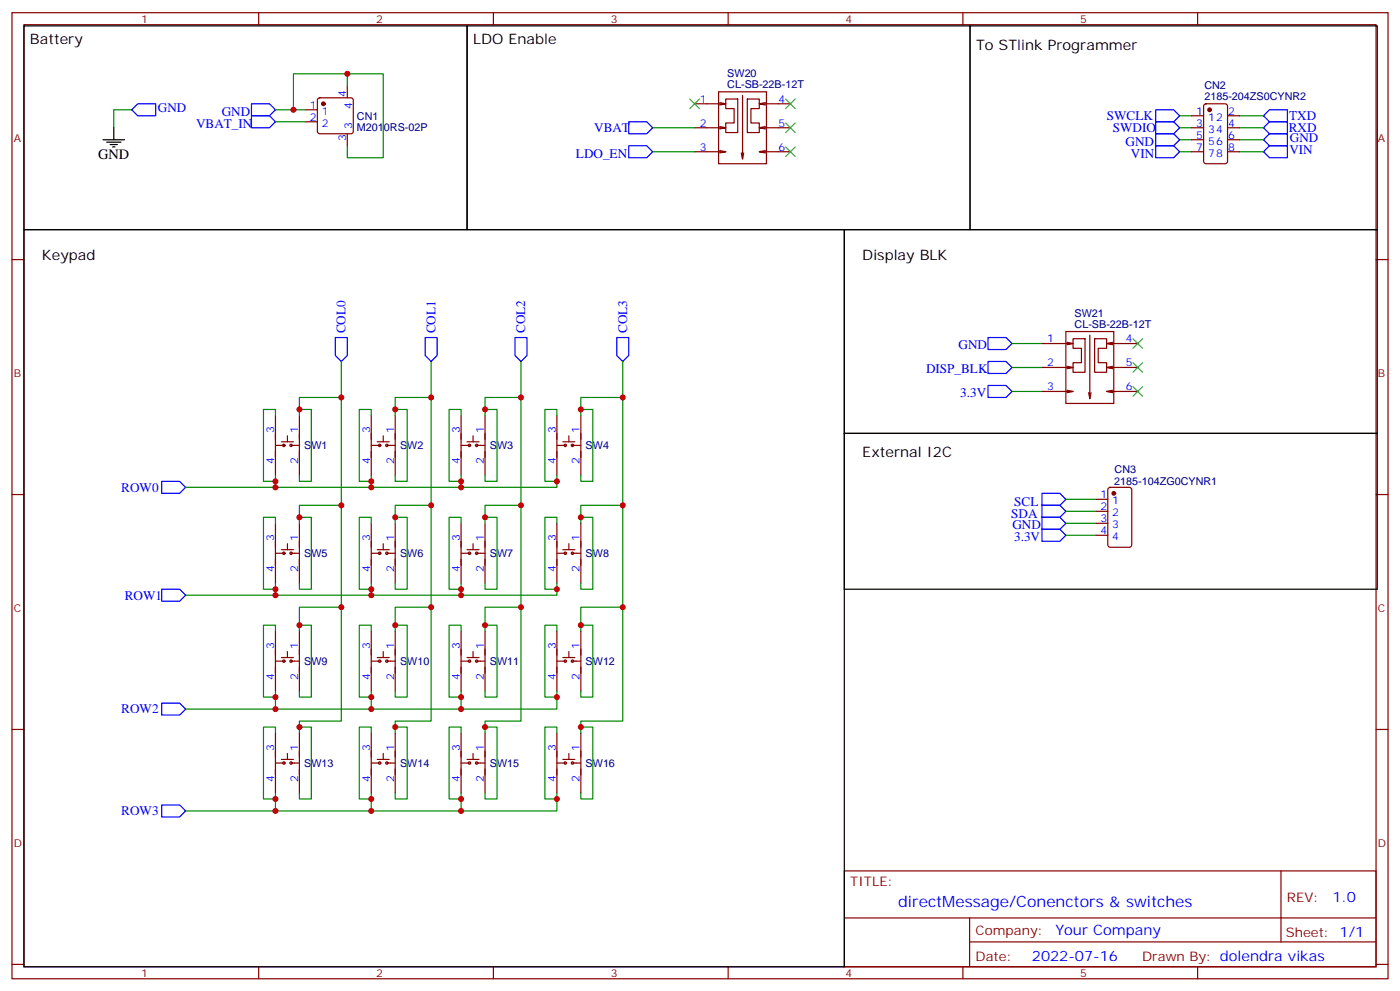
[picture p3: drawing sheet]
<svg xmlns="http://www.w3.org/2000/svg" width="412mm" height="292mm" viewBox="0 0 412 292" stroke-linecap="round" stroke-linejoin="round" font-family="sans-serif">
<g fill="none" stroke="#870000" stroke-width=".35">
<path d="M3.5 3.7h405.4v284.4h-405.4zM7.1 7.3h398.2v277.3h-398.2zM76.2 3.7v3.6M145.3 3.7v3.6M214.5 3.7v3.6M283.6 3.7v3.6M352.8 3.7v3.6M90 32.3h3.5M90 35.8h3.5M93.7 29l.5-.2h9.2l.5 .2 .2 .5v9.2l-.3 .5-.4 .2h-9.2l-.5-.3-.2-.4v-9.2zM102.3 25.3v3.5M102.3 39.4v3.5"/>
<path d="M204.6 30.6h9.2l-1.8 .3M204.6 37.6h9.2l-1.8 .4M211.7 27h14.1v21.2h-14.1zM212 30.2l1.8 .4M212 37.3l1.8 .3M213.8 29.1h3.5v9.9h-3.5v-2.8h2.5v-4.2h-2.5zM218.7 28.1v18.7l-.3-1.8M220.1 29.1h3.6v2.9h-2.5v4.2h2.5v2.8h-3.6zM225.4 30.2l-1.7 .4M225.4 37.3l-1.7 .3M232.8 30.6h-9.1l1.7 .3M232.8 37.6h-9.1l1.7 .4"/>
<path d="M351 37.6h3.5M351 34.1h3.5M354.8 30.8l.4-.2h5.7l.6 .4 .1 16.5-.5 .6-5.9 .1-.6-.5-.1-16.4zM361.6 37.6h3.5M361.6 34.1h3.5M204.6 44.7h9.2l-1.8 .3M212 44.3l1.8 .4M219.1 45l-.4 1.8M225.4 44.3l-1.7 .4M232.8 44.7h-9.1l1.7 .3M351 44.7h3.5M351 41.1h3.5"/>
<path d="M361.6 44.7h3.5M361.6 41.1h3.5M3.5 76.4h3.6M405.3 76.4h3.6M314 97.6h14.1v21.1h-14.1zM316.1 99.7h3.5v9.9h-3.5v-2.8h2.5v-4.3h-2.5zM321 98.6v18.7l-.3-1.7M322.4 99.7h3.6v2.8h-2.5v4.3h2.5v2.8h-3.6zM306.9 101.1h9.2l-1.8 .4M306.9 108.2h9.2l-1.8 .3M306.9 115.2h9.2l-1.8 .4M314.3 100.8l1.8 .3"/>
<path d="M314.3 107.8l1.8 .4M314.3 114.9l1.8 .3M321.4 115.6l-.4 1.7M327.7 100.8l-1.7 .3M327.7 107.8l-1.7 .4M327.7 114.9l-1.7 .3M335.1 101.1h-9.1l1.7 .4M335.1 108.2h-9.1l1.7 .3M335.1 115.2h-9.1l1.7 .4M81.1 122.3v17.6M81.1 131.1h2.5M82.9 130h3.5"/>
<path d="M84.7 128.3v1.7M85.7 131.1h2.5M88.2 122.3v17.6M109.4 131.1h2.4M109.4 122.3v17.6M111.1 130h3.6M112.9 128.3v1.7M113.9 131.1h2.5M116.4 122.3v17.6M135.8 131.1h2.5M135.8 122.3v17.6M137.6 130h3.5"/>
<path d="M139.3 128.3v1.7M140.4 131.1h2.5M142.9 122.3v17.6M164 131.1h2.5M164 122.3v17.6M165.8 130h3.5M167.6 128.3v1.7M168.6 131.1h2.5M171.1 122.3v17.6M3.5 145.6h3.6M81.1 154v17.7M88.2 154v17.7"/>
<path d="M109.4 154v17.7M116.4 154v17.7M135.8 154v17.7M142.9 154v17.7M164 154v17.7M171.1 154v17.7M322.8 147h3.5M322.8 150.5h3.5M322.8 154h3.5M322.8 157.6h3.5M326.6 143.6l.4-.2h5.7l.6 .5 .1 16.5-.5 .6-5.9 .1-.6-.5-.1-16.5zM405.3 145.6h3.6"/>
<path d="M81.1 162.8h2.5M82.9 161.8h3.5M84.7 160v1.8M85.7 162.8h2.5M109.4 162.8h2.4M111.1 161.8h3.6M112.9 160v1.8M113.9 162.8h2.5M135.8 162.8h2.5M137.6 161.8h3.5M139.3 160v1.8M140.4 162.8h2.5"/>
<path d="M164 162.8h2.5M165.8 161.8h3.5M167.6 160v1.8M168.6 162.8h2.5M81.1 185.8v17.6M81.1 194.6h2.5M82.9 193.5h3.5M84.7 191.8v1.7M85.7 194.6h2.5M88.2 185.8v17.6M109.4 185.8v17.6M109.4 194.6h2.4"/>
<path d="M111.1 193.5h3.6M112.9 191.8v1.7M113.9 194.6h2.5M116.4 185.8v17.6M135.8 185.8v17.6M135.8 194.6h2.5M137.6 193.5h3.5M139.3 191.8v1.7M140.4 194.6h2.5M142.9 185.8v17.6M164 185.8v17.6M164 194.6h2.5"/>
<path d="M165.8 193.5h3.5M167.6 191.8v1.7M168.6 194.6h2.5M171.1 185.8v17.6M3.5 214.7h3.6M81.1 215.8v17.6M88.2 215.8v17.6M109.4 215.8v17.6M116.4 215.8v17.6M135.8 215.8v17.6M142.9 215.8v17.6M164 215.8v17.6"/>
<path d="M171.1 215.8v17.6M405.3 214.7h3.6M81.1 224.6h2.5M82.9 223.5h3.5M84.7 221.8v1.7M85.7 224.6h2.5M109.4 224.6h2.4M111.1 223.5h3.6M112.9 221.8v1.7M113.9 224.6h2.5M135.8 224.6h2.5M137.6 223.5h3.5"/>
<path d="M139.3 221.8v1.7M140.4 224.6h2.5M164 224.6h2.5M165.8 223.5h3.5M167.6 221.8v1.7M168.6 224.6h2.5M248.7 256.3h156.6v28.3h-156.6zM377.3 256.4v20.8M248.7 270.2h156.5M285.6 277.2h119.6M285.6 270.2v14.1M3.5 283.8h3.6"/>
<path d="M76.2 284.6v3.5M145.3 284.6v3.5M214.5 284.6v3.5M283.6 284.6v3.5M352.8 284.6v3.5M405.3 283.8h3.6"/>
<circle cx="83.6" cy="131.1" r=".35"/>
<circle cx="85.7" cy="131.1" r=".35"/>
<circle cx="111.8" cy="131.1" r=".35"/>
<circle cx="113.9" cy="131.1" r=".35"/>
<circle cx="138.3" cy="131.1" r=".35"/>
<circle cx="140.4" cy="131.1" r=".35"/>
<circle cx="166.5" cy="131.1" r=".35"/>
<circle cx="168.6" cy="131.1" r=".35"/>
<circle cx="83.6" cy="162.8" r=".35"/>
<circle cx="85.7" cy="162.8" r=".35"/>
<circle cx="111.8" cy="162.8" r=".35"/>
<circle cx="113.9" cy="162.8" r=".35"/>
<circle cx="138.3" cy="162.8" r=".35"/>
<circle cx="140.4" cy="162.8" r=".35"/>
<circle cx="166.5" cy="162.8" r=".35"/>
<circle cx="168.6" cy="162.8" r=".35"/>
<circle cx="83.6" cy="194.6" r=".35"/>
<circle cx="85.7" cy="194.6" r=".35"/>
<circle cx="111.8" cy="194.6" r=".35"/>
<circle cx="113.9" cy="194.6" r=".35"/>
<circle cx="138.3" cy="194.6" r=".35"/>
<circle cx="140.4" cy="194.6" r=".35"/>
<circle cx="166.5" cy="194.6" r=".35"/>
<circle cx="168.6" cy="194.6" r=".35"/>
<circle cx="83.6" cy="224.6" r=".35"/>
<circle cx="85.7" cy="224.6" r=".35"/>
<circle cx="111.8" cy="224.6" r=".35"/>
<circle cx="113.9" cy="224.6" r=".35"/>
<circle cx="138.3" cy="224.6" r=".35"/>
<circle cx="140.4" cy="224.6" r=".35"/>
<circle cx="166.5" cy="224.6" r=".35"/>
<circle cx="168.6" cy="224.6" r=".35"/>
</g>
<g fill="none" stroke="#008700" stroke-width=".35">
<path d="M38.8 32.3h-5.3v5.3M81.1 32.3h8.9M81.1 35.8h8.9M102.3 25.3v-3.6h10.6v24.7h-10.6v-3.5M102.3 21.7h-15.9v10.6M192.3 37.6h12.3M347.5 34.1h3.5M347.5 37.6h3.5M365.1 34.1h7.1M365.1 37.6h7.1M192.3 44.7h12.3M347.5 41.1h3.5"/>
<path d="M347.5 44.7h3.5M365.1 41.1h7.1M365.1 44.7h7.1M100.5 106.4v105.8h-12.3v3.6M100.5 117h-12.3v5.3M127 106.4v105.8h-10.6v3.6M127 117h-10.6v5.3M153.5 106.4v105.8h-10.6v3.6M153.5 117h-10.6v5.3M183.4 106.4v105.8h-12.3v3.6M183.4 117h-12.3v5.3M298.1 101.1h8.8"/>
<path d="M298.1 108.2h8.8M298.1 115.2h8.8M81.1 122.3v-1.8h-3.5v21.2h3.5M81.1 139.9v3.5M88.2 120.5h3.5v21.2h-3.5v-1.8M109.4 122.3v-1.8h-3.6v21.2h3.6M109.4 139.9v3.5M116.4 120.5h3.5v21.2h-3.5v-1.8M135.8 122.3v-1.8h-3.5v21.2h3.5M135.8 139.9v3.5M142.9 120.5h3.5v21.2h-3.5v-1.8M164 139.9v3.5h-109.3"/>
<path d="M164 122.3v-1.8h-3.5v21.2h3.5M171.1 120.5h3.5v21.2h-3.5v-1.8M81.1 154v-1.7h-3.5v21.1h3.5M88.2 152.3h3.5v21.1h-3.5v-1.7M100.5 148.7h-12.3v5.3M109.4 154v-1.7h-3.6v21.1h3.6M116.4 152.3h3.5v21.1h-3.5v-1.7M127 148.7h-10.6v5.3M135.8 154v-1.7h-3.5v21.1h3.5M142.9 152.3h3.5v21.1h-3.5v-1.7M153.5 148.7h-10.6v5.3M164 154v-1.7h-3.5v21.1h3.5"/>
<path d="M171.1 152.3h3.5v21.1h-3.5v-1.7M183.4 148.7h-12.3v5.3M314 147h8.8M314 150.5h8.8M314 154h8.8M314 157.6h8.8M81.1 171.7v3.5M100.5 178.7h-12.3v7.1M109.4 171.7v3.5M127 178.7h-10.6v7.1M135.8 171.7v3.5M153.5 178.7h-10.6v7.1"/>
<path d="M164 171.7v3.5h-109.3M183.4 178.7h-12.3v7.1M81.1 185.8v-1.8h-3.5v21.2h3.5M88.2 184h3.5v21.2h-3.5v-1.8M109.4 185.8v-1.8h-3.6v21.2h3.6M116.4 184h3.5v21.2h-3.5v-1.8M135.8 185.8v-1.8h-3.5v21.2h3.5M142.9 184h3.5v21.2h-3.5v-1.8M164 185.8v-1.8h-3.5v21.2h3.5M171.1 184h3.5v21.2h-3.5v-1.8M81.1 215.8v-1.8h-3.5v21.2h3.5M81.1 203.4v5.3"/>
<path d="M88.2 214h3.5v21.2h-3.5v-1.8M109.4 215.8v-1.8h-3.6v21.2h3.6M109.4 203.4v5.3M116.4 214h3.5v21.2h-3.5v-1.8M135.8 215.8v-1.8h-3.5v21.2h3.5M135.8 203.4v5.3M142.9 214h3.5v21.2h-3.5v-1.8M164 203.4v5.3h-109.3M164 215.8v-1.8h-3.5v21.2h3.5M171.1 214h3.5v21.2h-3.5v-1.8M81.1 233.4v5.3M109.4 233.4v5.3"/>
<path d="M135.8 233.4v5.3M164 233.4v5.3h-109.3"/>
</g>
<g fill="none" stroke="#00f" stroke-width=".35">
<path d="M38.8 32.3l1.8-1.7h5.3v3.5h-5.3zM74.1 30.6h5.3l1.7 1.7-1.7 1.8h-5.3zM74.1 34.1h5.3l1.7 1.7-1.7 1.8h-5.3zM185.2 35.8h5.3l1.8 1.8-1.8 1.8h-5.3zM340.4 32.3h5.3l1.8 1.8-1.8 1.7h-5.3zM340.4 35.8h5.3l1.8 1.8-1.8 1.8h-5.3zM340.4 39.4h5.3l1.8 1.7-1.8 1.8h-5.3zM372.2 37.6l1.7-1.8h5.3v3.6h-5.3zM373.9 32.3h5.3v3.5h-5.3l-1.7-1.7zM373.9 39.4h5.3v3.5h-5.3l-1.7-1.8zM185.2 42.9h5.3l1.8 1.8-1.8 1.7h-5.3zM340.4 42.9h5.3l1.8 1.8-1.8 1.7h-5.3z"/>
<path d="M372.2 44.7l1.7-1.8h5.3v3.5h-5.3zM98.8 99.3h3.5v5.3l-1.8 1.8-1.7-1.8zM125.2 99.3h3.6v5.3l-1.8 1.8-1.8-1.8zM151.7 99.3h3.5v5.3l-1.7 1.8-1.8-1.8zM181.7 99.3h3.5v5.3l-1.8 1.8-1.7-1.8zM291 99.3h5.3l1.8 1.8-1.8 1.8h-5.3zM291 106.4h5.3l1.8 1.8-1.8 1.7h-5.3zM291 113.5h5.3l1.8 1.7-1.8 1.8h-5.3zM47.6 141.7h5.3l1.8 1.7-1.8 1.8h-5.3zM306.9 145.2h5.3l1.8 1.8-1.8 1.7h-5.3zM306.9 148.7h5.3l1.8 1.8-1.8 1.8h-5.3zM306.9 152.3h5.3l1.8 1.7-1.8 1.8h-5.3z"/>
<path d="M306.9 155.8h5.3l1.8 1.8-1.8 1.7h-5.3zM47.6 173.4h5.3l1.8 1.8-1.8 1.8h-5.3zM47.6 206.9h5.3l1.8 1.8-1.8 1.8h-5.3zM47.6 236.9h5.3l1.8 1.8-1.8 1.8h-5.3z"/>
</g>
<path d="M7.1 7.6h130.5v60h-130.5zM137.6 7.6h148.2v60h-148.2zM285.8 7.6h119.9v60h-119.9zM33.5 37.6v3.5M30.3 41.1h6.4M31.4 41.8h4.2M32.5 42.5h2.1M33.2 43.3h.7M7.1 67.6h241.6v217h-241.6zM248.7 67.6h157v60h-157zM248.7 127.6h157v45.8h-157z" fill="none" stroke="#000" stroke-width=".35"/>
<g fill="#870000" stroke="#870000" stroke-width=".35">
<circle cx="95.2" cy="30.6" r=".53"/>
<circle cx="356.3" cy="32.3" r=".53"/>
<circle cx="328.1" cy="145.2" r=".53"/>
</g>
<g fill="none" stroke="#3c3" stroke-width=".35">
<path d="M203.2 29.1l2.8 2.9M206 29.1l-2.8 2.9M231.4 29.1l2.8 2.9M231.4 36.2l2.8 2.8M234.2 29.1l-2.8 2.9M234.2 36.2l-2.8 2.8M231.4 43.3l2.8 2.8M234.2 43.3l-2.8 2.8M333.7 99.7l2.8 2.8M336.5 99.7l-2.8 2.8M333.7 106.8l2.8 2.8M333.7 113.8l2.8 2.8"/>
<path d="M336.5 106.8l-2.8 2.8M336.5 113.8l-2.8 2.8"/>
</g>
<g fill="#c00">
<circle cx="100.5" cy="178.7" r=".88"/>
<circle cx="100.5" cy="148.7" r=".88"/>
<circle cx="100.5" cy="117" r=".88"/>
<circle cx="127" cy="178.7" r=".88"/>
<circle cx="127" cy="148.7" r=".88"/>
<circle cx="127" cy="117" r=".88"/>
<circle cx="153.5" cy="178.7" r=".88"/>
<circle cx="153.5" cy="148.7" r=".88"/>
<circle cx="153.5" cy="117" r=".88"/>
<circle cx="183.4" cy="178.7" r=".88"/>
<circle cx="183.4" cy="148.7" r=".88"/>
<circle cx="183.4" cy="117" r=".88"/>
<circle cx="135.8" cy="143.4" r=".88"/>
<circle cx="109.4" cy="143.4" r=".88"/>
<circle cx="81.1" cy="143.4" r=".88"/>
<circle cx="135.8" cy="175.2" r=".88"/>
<circle cx="109.4" cy="175.2" r=".88"/>
<circle cx="81.1" cy="175.2" r=".88"/>
<circle cx="135.8" cy="208.7" r=".88"/>
<circle cx="109.4" cy="208.7" r=".88"/>
<circle cx="81.1" cy="208.7" r=".88"/>
<circle cx="135.8" cy="238.7" r=".88"/>
<circle cx="109.4" cy="238.7" r=".88"/>
<circle cx="81.1" cy="238.7" r=".88"/>
<circle cx="81.1" cy="141.7" r=".88"/>
<circle cx="88.2" cy="120.5" r=".88"/>
<circle cx="109.4" cy="141.7" r=".88"/>
<circle cx="135.8" cy="141.7" r=".88"/>
<circle cx="164" cy="141.7" r=".88"/>
<circle cx="164" cy="173.4" r=".88"/>
<circle cx="135.8" cy="173.4" r=".88"/>
<circle cx="109.4" cy="173.4" r=".88"/>
<circle cx="81.1" cy="173.4" r=".88"/>
<circle cx="81.1" cy="205.2" r=".88"/>
<circle cx="109.4" cy="205.2" r=".88"/>
<circle cx="135.8" cy="205.2" r=".88"/>
<circle cx="164" cy="205.2" r=".88"/>
<circle cx="164" cy="235.2" r=".88"/>
<circle cx="109.4" cy="235.2" r=".88"/>
<circle cx="135.8" cy="235.2" r=".88"/>
<circle cx="81.1" cy="235.2" r=".88"/>
<circle cx="116.4" cy="120.5" r=".88"/>
<circle cx="142.9" cy="120.5" r=".88"/>
<circle cx="171.1" cy="120.5" r=".88"/>
<circle cx="171.1" cy="152.3" r=".88"/>
<circle cx="142.9" cy="152.3" r=".88"/>
<circle cx="116.4" cy="152.3" r=".88"/>
<circle cx="88.2" cy="152.3" r=".88"/>
<circle cx="88.2" cy="184" r=".88"/>
<circle cx="116.4" cy="184" r=".88"/>
<circle cx="142.9" cy="184" r=".88"/>
<circle cx="171.1" cy="184" r=".88"/>
<circle cx="171.1" cy="214" r=".88"/>
<circle cx="142.9" cy="214" r=".88"/>
<circle cx="116.4" cy="214" r=".88"/>
<circle cx="88.2" cy="214" r=".88"/>
<circle cx="86.4" cy="32.3" r=".88"/>
<circle cx="102.3" cy="21.7" r=".88"/>
</g>
<text font-size="4.6" fill="#00f" x="264.6" y="266.9">directMessage/Conenctors &amp; switches</text>
<g font-size="4.2">
<text x="8.8" y="12.9">Battery</text>
<text x="139.3" y="12.9">LDO Enable</text>
<text x="287.5" y="14.7">To STlink Programmer</text>
<text x="28.9" y="46.8">GND</text>
<text x="12.3" y="76.4">Keypad</text>
<text x="254" y="76.4">Display BLK</text>
<text x="254" y="134.6">External I2C</text>
</g>
<g font-size="4.2" fill="#00f">
<text x="392.5" y="265.6">1.0</text>
<text x="310.9" y="275.2">Your Company</text>
<text x="304" y="283">2022-07-16</text>
</g>
<g font-size="3.9" fill="#00f">
<text x="46.5" y="33.1">GND</text>
<text x="65.3" y="34.1">GND</text>
<text x="326" y="35.4">SWCLK</text>
<text x="379.8" y="35.4">TXD</text>
<text x="57.8" y="37.6">VBAT_IN</text>
<text x="175" y="38.9">VBAT</text>
<text x="327.8" y="38.9">SWDIO</text>
<text x="379.6" y="38.9">RXD</text>
<text x="380" y="41.8">GND</text>
<text x="169.7" y="46.4">LDO_EN</text>
<text x="331.5" y="43">GND</text>
<text x="333.1" y="46.5">VIN</text>
<text x="379.8" y="45.4">VIN</text>
<text x="101.8" y="98.1" transform="rotate(-90 101.8 98.1)">COL0</text>
<text x="128.3" y="98.1" transform="rotate(-90 128.3 98.1)">COL1</text>
<text x="154.7" y="98.1" transform="rotate(-90 154.7 98.1)">COL2</text>
<text x="184.7" y="98.1" transform="rotate(-90 184.7 98.1)">COL3</text>
<text x="282.4" y="102.8">GND</text>
<text x="272.8" y="109.9">DISP_BLK</text>
<text x="282.9" y="116.9">3.3V</text>
<text x="35.7" y="144.7">ROW0</text>
<text x="298.8" y="148.9">SCL</text>
<text x="297.9" y="152.4">SDA</text>
<text x="298.2" y="155.7">GND</text>
<text x="298.7" y="159.3">3.3V</text>
<text x="36.8" y="176.5">ROW1</text>
<text x="35.7" y="209.9">ROW2</text>
<text x="35.7" y="239.9">ROW3</text>
</g>
<g font-size="3.9" fill="#800">
<text x="250.5" y="260.9">TITLE:</text>
<text x="379.1" y="265.6">REV:</text>
<text x="287.4" y="275.1">Company:</text>
<text x="378.7" y="275.7">Sheet: 1/1</text>
<text x="287.4" y="282.8">Date:</text>
<text x="336.4" y="282.9">Drawn By: dolendra vikas</text>
</g>
<g font-size="3.2" fill="#800">
<text x="41.6" y="6.7">1</text>
<text x="110.8" y="6.7">2</text>
<text x="179.9" y="6.7">3</text>
<text x="249.1" y="6.7">4</text>
<text x="318.2" y="6.7">5</text>
<text x="4.1" y="41.8">A</text>
<text x="405.9" y="41.8">A</text>
<text x="4.1" y="111">B</text>
<text x="405.9" y="111">B</text>
<text x="4.1" y="180.1">C</text>
<text x="405.9" y="180.1">C</text>
<text x="4.1" y="249.3">D</text>
<text x="405.9" y="249.3">D</text>
<text x="41.6" y="287.5">1</text>
<text x="110.8" y="287.5">2</text>
<text x="179.9" y="287.5">3</text>
<text x="249.1" y="287.5">4</text>
<text x="318.2" y="287.5">5</text>
</g>
<g font-size="3.2" fill="#000080">
<text x="214.2" y="22.8">SW20</text>
<text x="214.2" y="26">CL-SB-22B-12T</text>
<text x="354.8" y="29.3">2185-204ZS0CYNR2</text>
<text x="354.8" y="26.1">CN2</text>
<text x="105.1" y="35.2">CN1</text>
<text x="105.1" y="38.4">M2010RS-02P</text>
<text x="316.5" y="93.3">SW21</text>
<text x="316.5" y="96.5">CL-SB-22B-12T</text>
<text x="89.6" y="132.2">SW1</text>
<text x="117.8" y="132.2">SW2</text>
<text x="144.3" y="132.2">SW3</text>
<text x="172.5" y="132.2">SW4</text>
<text x="328.2" y="142.8">2185-104ZG0CYNR1</text>
<text x="328.3" y="139.3">CN3</text>
<text x="89.6" y="164">SW5</text>
<text x="117.8" y="164">SW6</text>
<text x="144.3" y="164">SW7</text>
<text x="172.5" y="164">SW8</text>
<text x="89.6" y="195.7">SW9</text>
<text x="117.8" y="195.7">SW10</text>
<text x="144.3" y="195.7">SW11</text>
<text x="172.5" y="195.7">SW12</text>
<text x="89.6" y="225.7">SW13</text>
<text x="117.8" y="225.7">SW14</text>
<text x="144.3" y="225.7">SW15</text>
<text x="172.5" y="225.7">SW16</text>
</g>
<g font-size="3.2" fill="#00f">
<text x="102" y="28.6" transform="rotate(-90 102 28.6)">4</text>
<text x="91.3" y="32">1</text>
<text x="91.3" y="35.5">2</text>
<text x="94.8" y="33.7">1</text>
<text x="103.7" y="32.1" transform="rotate(-90 103.7 32.1)">4</text>
<text x="206.1" y="30.2">1</text>
<text x="229.3" y="30.2">4</text>
<text x="352.3" y="33.7">1</text>
<text x="355.8" y="35.5">12</text>
<text x="361.8" y="33.7">2</text>
<text x="94.8" y="37.3">2</text>
<text x="102" y="41.6" transform="rotate(-90 102 41.6)">3</text>
<text x="103.7" y="38.1" transform="rotate(-90 103.7 38.1)">3</text>
<text x="206.1" y="37.3">2</text>
<text x="229.3" y="37.3">5</text>
<text x="352.3" y="37.3">3</text>
<text x="352.3" y="40.8">5</text>
<text x="355.8" y="39">34</text>
<text x="361.8" y="40.8">6</text>
<text x="361.8" y="37.3">4</text>
<text x="206.1" y="44.3">3</text>
<text x="229.3" y="44.3">6</text>
<text x="352.3" y="44.3">7</text>
<text x="355.8" y="42.5">56</text>
<text x="355.8" y="46.1">78</text>
<text x="361.8" y="44.3">8</text>
<text x="308.4" y="100.8">1</text>
<text x="331.6" y="100.8">4</text>
<text x="308.4" y="107.8">2</text>
<text x="331.6" y="107.8">5</text>
<text x="308.4" y="114.9">3</text>
<text x="331.6" y="114.9">6</text>
<text x="80.8" y="127.6" transform="rotate(-90 80.8 127.6)">3</text>
<text x="87.8" y="127.6" transform="rotate(-90 87.8 127.6)">1</text>
<text x="109" y="127.6" transform="rotate(-90 109 127.6)">3</text>
<text x="116.1" y="127.6" transform="rotate(-90 116.1 127.6)">1</text>
<text x="135.5" y="127.6" transform="rotate(-90 135.5 127.6)">3</text>
<text x="142.5" y="127.6" transform="rotate(-90 142.5 127.6)">1</text>
<text x="163.7" y="127.6" transform="rotate(-90 163.7 127.6)">3</text>
<text x="170.7" y="127.6" transform="rotate(-90 170.7 127.6)">1</text>
<text x="80.8" y="136.6" transform="rotate(-90 80.8 136.6)">4</text>
<text x="87.8" y="136.6" transform="rotate(-90 87.8 136.6)">2</text>
<text x="109" y="136.6" transform="rotate(-90 109 136.6)">4</text>
<text x="116.1" y="136.6" transform="rotate(-90 116.1 136.6)">2</text>
<text x="135.5" y="136.6" transform="rotate(-90 135.5 136.6)">4</text>
<text x="142.5" y="136.6" transform="rotate(-90 142.5 136.6)">2</text>
<text x="163.7" y="136.6" transform="rotate(-90 163.7 136.6)">4</text>
<text x="170.7" y="136.6" transform="rotate(-90 170.7 136.6)">2</text>
<text x="324.1" y="146.6">1</text>
<text x="327.6" y="148.4">1</text>
<text x="324.1" y="150.1">2</text>
<text x="324.1" y="153.7">3</text>
<text x="327.6" y="151.9">2</text>
<text x="327.6" y="155.4">3</text>
<text x="80.8" y="159.3" transform="rotate(-90 80.8 159.3)">3</text>
<text x="87.8" y="159.3" transform="rotate(-90 87.8 159.3)">1</text>
<text x="109" y="159.3" transform="rotate(-90 109 159.3)">3</text>
<text x="116.1" y="159.3" transform="rotate(-90 116.1 159.3)">1</text>
<text x="135.5" y="159.3" transform="rotate(-90 135.5 159.3)">3</text>
<text x="142.5" y="159.3" transform="rotate(-90 142.5 159.3)">1</text>
<text x="163.7" y="159.3" transform="rotate(-90 163.7 159.3)">3</text>
<text x="170.7" y="159.3" transform="rotate(-90 170.7 159.3)">1</text>
<text x="324.1" y="157.2">4</text>
<text x="327.6" y="159">4</text>
<text x="80.8" y="168.4" transform="rotate(-90 80.8 168.4)">4</text>
<text x="87.8" y="168.4" transform="rotate(-90 87.8 168.4)">2</text>
<text x="109" y="168.4" transform="rotate(-90 109 168.4)">4</text>
<text x="116.1" y="168.4" transform="rotate(-90 116.1 168.4)">2</text>
<text x="135.5" y="168.4" transform="rotate(-90 135.5 168.4)">4</text>
<text x="142.5" y="168.4" transform="rotate(-90 142.5 168.4)">2</text>
<text x="163.7" y="168.4" transform="rotate(-90 163.7 168.4)">4</text>
<text x="170.7" y="168.4" transform="rotate(-90 170.7 168.4)">2</text>
<text x="80.8" y="191.1" transform="rotate(-90 80.8 191.1)">3</text>
<text x="87.8" y="191.1" transform="rotate(-90 87.8 191.1)">1</text>
<text x="109" y="191.1" transform="rotate(-90 109 191.1)">3</text>
<text x="116.1" y="191.1" transform="rotate(-90 116.1 191.1)">1</text>
<text x="135.5" y="191.1" transform="rotate(-90 135.5 191.1)">3</text>
<text x="142.5" y="191.1" transform="rotate(-90 142.5 191.1)">1</text>
<text x="163.7" y="191.1" transform="rotate(-90 163.7 191.1)">3</text>
<text x="170.7" y="191.1" transform="rotate(-90 170.7 191.1)">1</text>
<text x="80.8" y="200.1" transform="rotate(-90 80.8 200.1)">4</text>
<text x="87.8" y="200.1" transform="rotate(-90 87.8 200.1)">2</text>
<text x="109" y="200.1" transform="rotate(-90 109 200.1)">4</text>
<text x="116.1" y="200.1" transform="rotate(-90 116.1 200.1)">2</text>
<text x="135.5" y="200.1" transform="rotate(-90 135.5 200.1)">4</text>
<text x="142.5" y="200.1" transform="rotate(-90 142.5 200.1)">2</text>
<text x="163.7" y="200.1" transform="rotate(-90 163.7 200.1)">4</text>
<text x="170.7" y="200.1" transform="rotate(-90 170.7 200.1)">2</text>
<text x="80.8" y="221.1" transform="rotate(-90 80.8 221.1)">3</text>
<text x="87.8" y="221.1" transform="rotate(-90 87.8 221.1)">1</text>
<text x="109" y="221.1" transform="rotate(-90 109 221.1)">3</text>
<text x="116.1" y="221.1" transform="rotate(-90 116.1 221.1)">1</text>
<text x="135.5" y="221.1" transform="rotate(-90 135.5 221.1)">3</text>
<text x="142.5" y="221.1" transform="rotate(-90 142.5 221.1)">1</text>
<text x="163.7" y="221.1" transform="rotate(-90 163.7 221.1)">3</text>
<text x="170.7" y="221.1" transform="rotate(-90 170.7 221.1)">1</text>
<text x="80.8" y="230.1" transform="rotate(-90 80.8 230.1)">4</text>
<text x="87.8" y="230.1" transform="rotate(-90 87.8 230.1)">2</text>
<text x="109" y="230.1" transform="rotate(-90 109 230.1)">4</text>
<text x="116.1" y="230.1" transform="rotate(-90 116.1 230.1)">2</text>
<text x="135.5" y="230.1" transform="rotate(-90 135.5 230.1)">4</text>
<text x="142.5" y="230.1" transform="rotate(-90 142.5 230.1)">2</text>
<text x="163.7" y="230.1" transform="rotate(-90 163.7 230.1)">4</text>
<text x="170.7" y="230.1" transform="rotate(-90 170.7 230.1)">2</text>
</g>
</svg>
